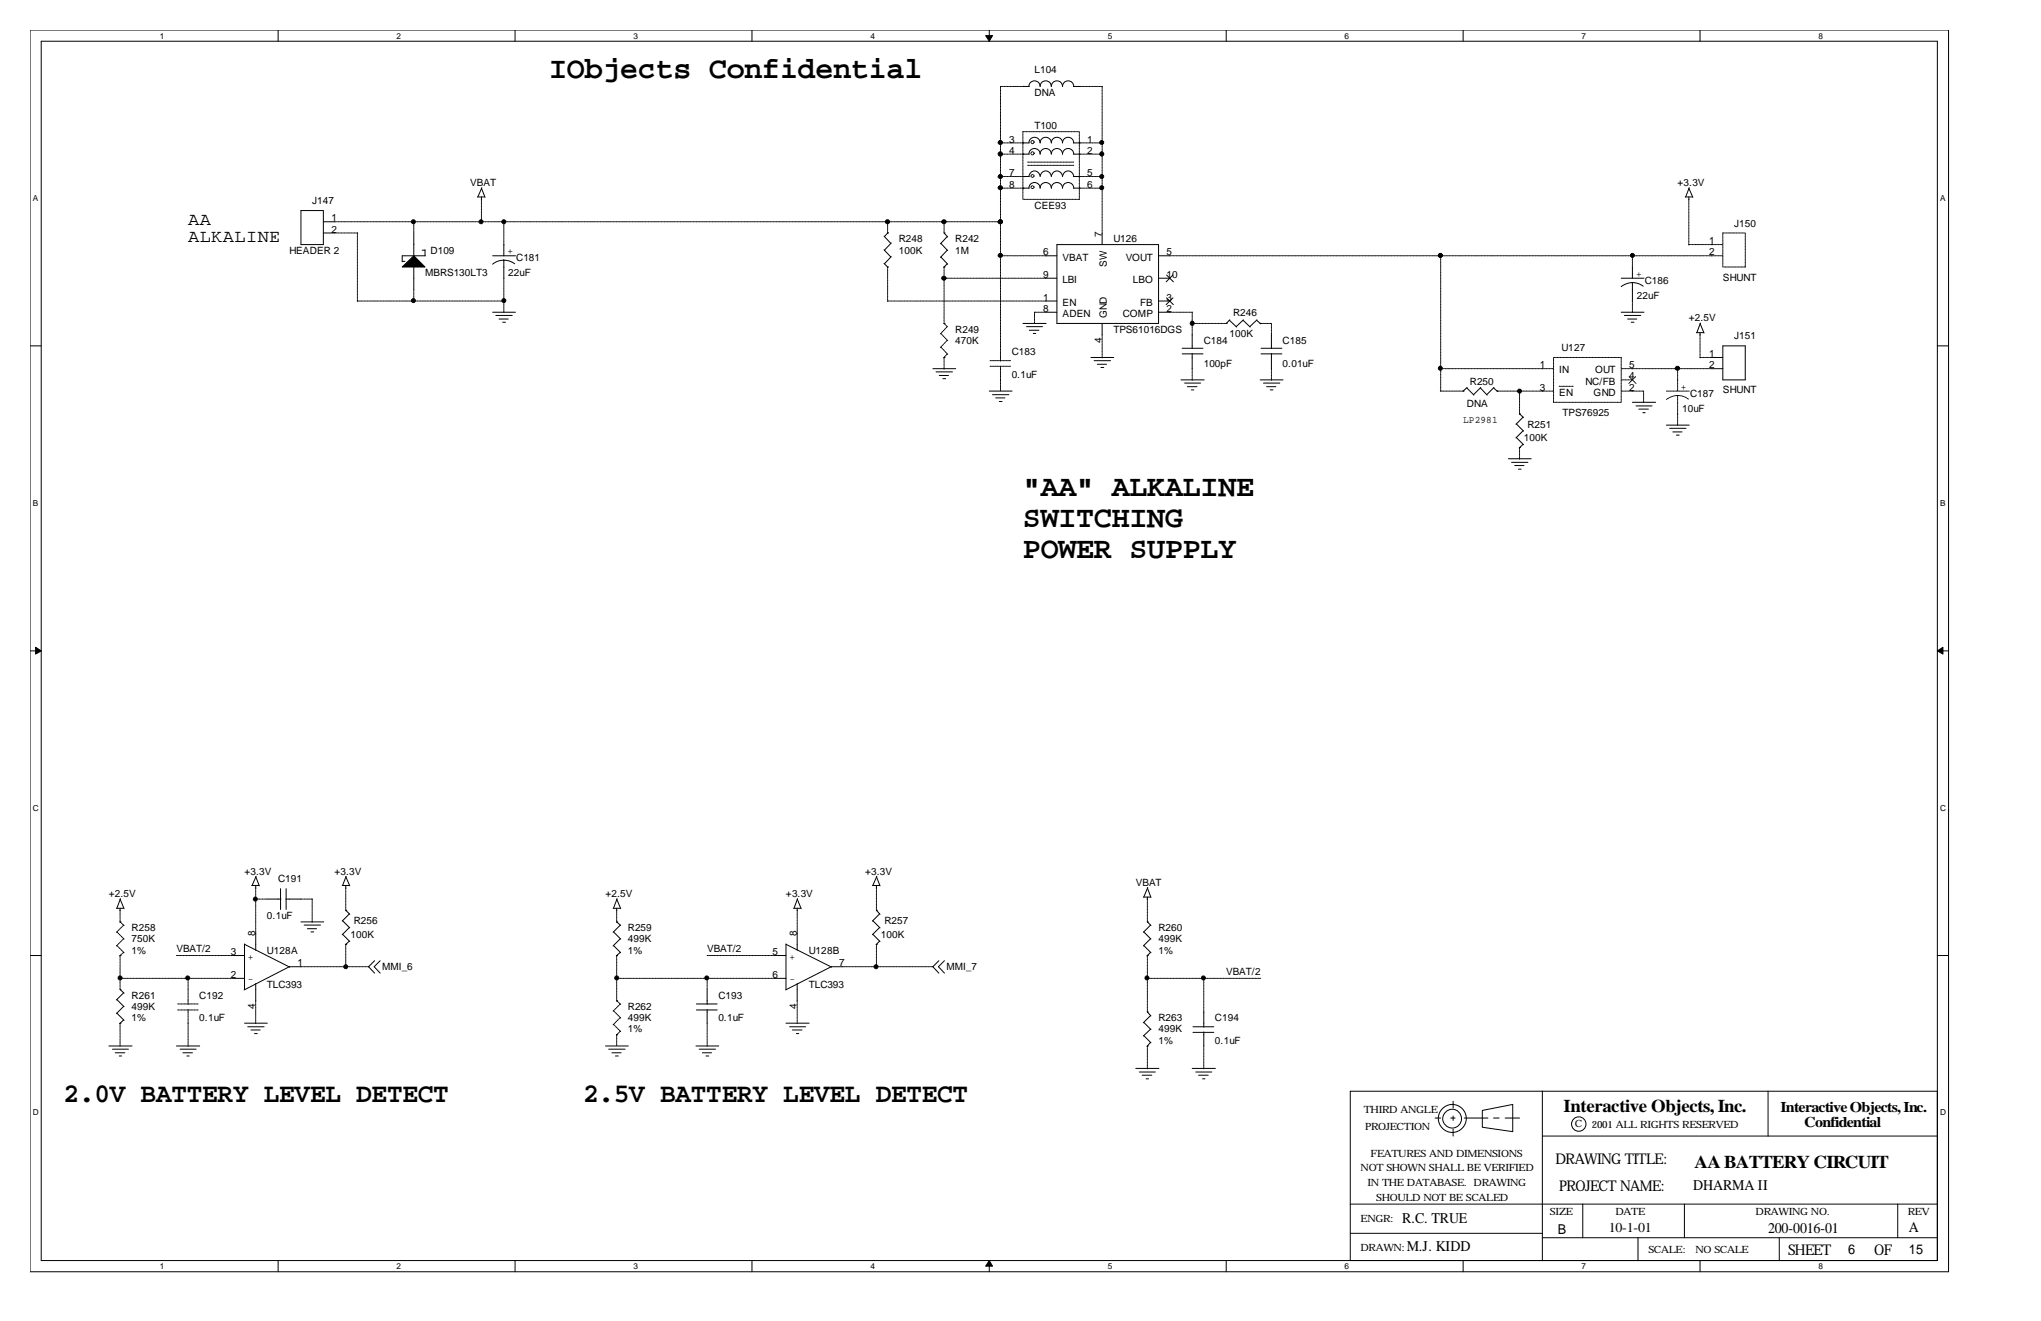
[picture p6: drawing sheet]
<svg xmlns="http://www.w3.org/2000/svg" width="432mm" height="279mm" viewBox="0 0 432 279" stroke-linecap="round" stroke-linejoin="round" font-family="sans-serif">
<g fill="none" stroke="#000" stroke-width=".21">
<path d="M6.3 6.4h405.9v262.6h-405.9zM8.7 8.7h401.2v257.9h-401.2zM58.8 6.4v2.3M109 6.4v2.3M159.1 6.4v2.3M209.3 6.4v2.3M216.4 18.3h.1M216.4 18.3h1.4M217.7 18.3a1.19 1.19 0 0 1 1.2-1.2 1.19 1.19 0 0 1 1.1 1.2 1.19 1.19 0 0 1 1.2-1.2 1.19 1.19 0 0 1 1.2 1.2 1.19 1.19 0 0 1 1.2-1.2 1.19 1.19 0 0 1 1.2 1.2 1.19 1.19 0 0 1 1.2-1.2 1.19 1.19 0 0 1 1.2 1.2M227.1 18.3h1.2M228.3 18.3h.1M259.4 6.4v2.3"/>
<path d="M309.5 6.4v2.3M359.7 6.4v2.3M101.9 39.8l.7 1.9M101.9 39.7l-.8 2M216.4 30.2h1.4M216.4 32.6h1.4M216.4 39.8h1.4M216.4 37.3h1.4M217.7 30.2a1.19 1.19 0 0 1 1.2-1.2 1.19 1.19 0 0 1 1.1 1.2 1.19 1.19 0 0 1 1.2-1.2 1.19 1.19 0 0 1 1.2 1.2 1.19 1.19 0 0 1 1.2-1.2 1.19 1.19 0 0 1 1.2 1.2 1.19 1.19 0 0 1 1.2-1.2 1.19 1.19 0 0 1 1.2 1.2M217.7 32.6a1.19 1.19 0 0 1 1.2-1.2 1.19 1.19 0 0 1 1.1 1.2 1.19 1.19 0 0 1 1.2-1.2 1.19 1.19 0 0 1 1.2 1.2 1.19 1.19 0 0 1 1.2-1.2 1.19 1.19 0 0 1 1.2 1.2 1.19 1.19 0 0 1 1.2-1.2 1.19 1.19 0 0 1 1.2 1.2M217.7 39.8a1.19 1.19 0 0 1 1.2-1.2 1.19 1.19 0 0 1 1.1 1.2 1.19 1.19 0 0 1 1.2-1.2 1.19 1.19 0 0 1 1.2 1.2 1.19 1.19 0 0 1 1.2-1.2 1.19 1.19 0 0 1 1.2 1.2 1.19 1.19 0 0 1 1.2-1.2 1.19 1.19 0 0 1 1.2 1.2M220 37.3a1.19 1.19 0 0 0-1.2-1.1 1.19 1.19 0 0 0-1.1 1.1"/>
<path d="M222.4 37.3a1.19 1.19 0 0 0-1.2-1.1 1.19 1.19 0 0 0-1.2 1.1M224.8 37.3a1.19 1.19 0 0 0-1.2-1.1 1.19 1.19 0 0 0-1.2 1.1M227.1 30.2h1.2M227.1 32.6h1.2M227.1 39.8h1.2M227.1 37.3h1.2M227.2 37.3a1.19 1.19 0 0 0-1.3-1.1 1.19 1.19 0 0 0-1.1 1.1M357.3 39.8l.8 1.9M357.4 39.7l-.8 2M63.7 44.5h4.7v7.2h-4.7zM68.4 46.9h2.4M68.4 49.3h2.4"/>
<path d="M85.1 55.3h.6M87.5 49.3v4.8M87.5 56.4v4.8M89.3 52.9h.6M89.9 52.8v1.3M90 54.1h-4.9v1.3M101 41.7h1.5M101.9 41.7v.5M104.2 54.1h4.9M106.6 55l1.4 .3 .9 .5M106.6 55l-1.5 .3-.9 .6M106.6 51.7v2.4"/>
<path d="M106.6 55v3.8M187 55.7l.8 .8M187 52.8l1.5 1.6M187 50l1.5 1.5M187.8 56.5h.1M187.8 49.3h.1M187.9 49.2l-.8 .8M188.6 54.3l-1.5 1.5M188.6 51.4l-1.5 1.5M199.1 51.5l1.4 1.5M199.1 54.4l1.4 1.5M199.7 49.3h.1"/>
<path d="M199.7 56.5h.1M199.7 49.3l.8 .8M200.4 50l-1.4 1.6M200.4 52.9l-1.4 1.5M200.4 55.8l-.8 .8M221.2 54.1h2.4M221.2 58.8h2.4M223.6 51.7h21.5v16.7h-21.5zM233.2 49.3v2.4M245.1 54.1h2.4M245.1 58.8h2.4M246.8 58.2l1.4 1.4"/>
<path d="M248.2 58.2l-1.5 1.4M343 58.8h4.8M345.4 59.8l1.4 .2 .8 .5M345.4 59.8l-1 .1-1.4 .7M345.4 56.5v2.3M345.4 59.8v3.9M356.5 41.7h1.6M357.3 41.7v.5M6.3 73.2h2.4M104.2 66h4.9M104.9 66.7h3.5M105.6 67.5h1.9"/>
<path d="M106.3 68.2h.6M197.4 78h4.8M198 78.7h3.5M198.7 79.4h2M216.4 68.4h4.9M217.2 69.1h3.4M217.8 69.8h2M218.6 70.5h.5M221.2 66h2.4M221.2 63.7h2.4M230.8 75.6h4.8M231.5 76.3h3.4"/>
<path d="M232.2 77h1.9M232.9 77.7h.6M233.2 68.4v2.4M245.1 66h2.4M245.1 63.7h2.4M246.8 63l1.4 1.4M248.2 63l-1.5 1.4M250.1 74.8h4.4M250.1 73.7h4.4M252.2 70.8v2.9M252.2 74.8v3.2M259.4 68.4h.1"/>
<path d="M260.1 67.7l1.5 1.5M260.2 67.6l-.8 .8M263 67.7l1.5 1.5M263.1 67.6l-1.6 1.5M265.9 67.7l.8 .8M265.9 67.6l-1.5 1.5M266.6 68.4h.1M266.8 74.8h4.4M266.8 73.7h4.4M269 70.8v2.9M269 74.8v3.2M343 66h4.8"/>
<path d="M343.7 66.7h3.4M344.3 67.5h2M345.1 68.2h.6M358.9 70.4h1.5M359.7 70.4v.5M359.7 68.4l.8 2M359.7 68.3l-.7 2.1M362.1 75.6h2.4M362.1 78h2.4M364.5 73.2h4.7v7.1h-4.7zM409.9 73.2h2.3M199.5 80.1h.6"/>
<path d="M209.3 82.7h4.8M210 83.5h3.4M210.7 84.2h1.9M211.4 84.9h.6M249.9 80.3h4.9M250.6 81h3.4M251.2 81.8h2M252.1 82.5h.5M266.6 80.3h4.8M267.3 81h3.5M268 81.8h1.9M268.7 82.5h.6"/>
<path d="M309.5 82.7h.1M310.3 82l1.5 1.6M310.4 82l-.9 .7M313.2 82l1.4 1.6M313.3 82l-1.6 1.5M316 82l.8 .8M316.1 82l-1.6 1.5M316.7 82.7h.1M319.1 97h4.8M319.8 97.8h3.5M320.5 98.5h1.9M320.8 92.5l1.5 1.6"/>
<path d="M320.8 89.7l1.5 1.5M321.2 99.2h.6M321.5 87.5h.1M321.5 94.7h.1M321.5 87.5l.8 .8M322.2 88.2l-1.5 1.5M322.2 91.1l-1.5 1.5M322.2 94l-.8 .7M345.4 85.1h4.9M346.1 85.9h3.4M346.7 86.5h2M347.6 87.3h.5"/>
<path d="M352.6 89.9h4.8M353.2 90.6h3.5M353.9 91.4h2M354.7 92h.6M6.3 137.7h2.4M409.9 137.7h2.3M24.6 192.1h1.6M25.4 192.1v.5M25.4 190.2l.8 2M25.5 190.1l-.8 2M51.7 199.7l9.6 4.9M51.7 199.6v9.7"/>
<path d="M53.3 187.3h1.5M54.1 187.3v.6M54.1 197.4v3.6M54.1 185.4l.8 2M54.2 185.3l-.9 2M56.5 190.2h2.9M59.4 188v4.4M60.5 190.2h3.2M60.5 188v4.4M63.7 195h4.8M64.3 195.7h3.5M65 196.4h2"/>
<path d="M65.8 197.1h.6M72.4 187.3h1.5M72.5 194.7l1.5 1.6M72.5 197.6l1.5 1.5M73.2 192.5h.1M73.2 199.7h.1M73.2 187.3v.6M73.2 185.4l.8 2M73.2 192.5l.8 .9M73.2 185.3l-.7 2M73.9 193.3l-1.5 1.5M73.9 196.2l-1.5 1.5"/>
<path d="M73.9 199.1l-.8 .7M129.7 192.1h1.5M129.8 197.1l1.5 1.5M129.8 200l1.5 1.5M130.5 195h.1M130.5 192.1v.5M130.5 190.2l.8 2M130.5 195l.8 .7M130.6 190.1l-.8 2M131.2 195.7l-1.5 1.5M131.2 198.5l-1.5 1.6M166.3 199.7l9.6 4.9"/>
<path d="M166.3 199.6v9.7M167.9 192.1h1.5M168.7 192.1v.5M168.7 197.4v3.6M168.7 190.2l.8 2M168.7 190.1l-.7 2M184.6 187.3h1.5M184.7 194.7l1.5 1.6M184.7 197.6l1.5 1.5M185.4 192.5h.1M185.4 199.7h.1M185.4 187.3v.6"/>
<path d="M185.4 185.4l.8 2M185.4 192.5l.8 .9M185.5 185.3l-.8 2M186.1 193.3l-1.5 1.5M186.1 196.2l-1.5 1.5M186.1 199.1l-.8 .7M241.9 189.7h1.5M242 197.1l1.5 1.5M242 200l1.5 1.5M242.7 195h.1M242.7 189.7v.5M242.7 187.8l.8 2"/>
<path d="M242.7 195l.8 .7M242.8 187.7l-.8 2M243.4 195.7l-1.5 1.5M243.4 198.5l-1.5 1.6M6.3 202.1h2.4M24.7 211.4l1.5 1.5M24.7 214.3l1.5 1.5M25.4 209.3h.1M25.4 216.4h.1M25.4 209.3l.8 .8M26.2 210l-1.6 1.5M26.2 212.9l-1.6 1.5"/>
<path d="M26.2 215.7l-.9 .8M49.3 202.1h2.4M49.3 206.9h2.4M51.7 216.4h4.9M52.4 217.2h3.5M53.1 217.8h1.9M53.8 218.6h.6M54.1 208v3.7M63.7 204.5h-2.5l-9.6 4.9M79.2 203.2l-1.2 1.3 1.2 1.3M80.4 203.2l-1.2 1.3 1.2 1.3M130.5 202.1h.1"/>
<path d="M131.2 201.4l-.8 .8M147.3 212.3h4.4M147.3 213.6h4.4M149.6 209.3v3.1M149.6 213.5v2.9M163.9 202.1h2.4M163.9 206.9h2.4M166.3 216.4h4.9M167 217.2h3.4M167.6 217.8h2.1M168.5 218.6h.5M168.7 208v3.7"/>
<path d="M178.2 204.5h-2.3l-9.7 4.9M198.6 203.2l-1.2 1.3 1.2 1.3M199.8 203.2l-1.3 1.3 1.3 1.3M242 216.2l1.5 1.6M242 219l1.5 1.6M242.7 214h.1M242.7 202.1h.1M242.7 214l.8 .9M243.4 214.8l-1.5 1.5M243.4 217.7l-1.5 1.4M243.4 201.4l-.7 .8M252.4 217.2h4.4"/>
<path d="M252.4 218.4h4.4M254.7 214v3.3M254.7 218.3v2.9M409.9 202.1h2.3M23 221.2h4.9M23.8 221.9h3.4M24.4 222.7h2M25.2 223.4h.5M37.3 221.2h4.9M38.1 221.9h3.4M38.7 222.7h2M39.5 223.4h.5"/>
<path d="M128.1 221.2h4.8M128.8 221.9h3.4M129.5 222.7h1.9M130.2 223.4h.6M147.2 221.2h4.9M147.9 221.9h3.5M148.6 222.7h1.9M149.4 223.4h.5M240.3 226h4.9M241 226.7h3.4M241.6 227.4h2.1M242.5 228.2h.5"/>
<path d="M242.7 221.2h.1M243.4 220.5l-.7 .8M252.2 226h4.9M253 226.7h3.4M253.6 227.4h2M254.4 228.2h.5M285.7 230.8h40.6v35.8h-40.6zM303.6 236.5h1.2M306.9 236.5h.9M307.4 232.9v1.5M307.4 236.1v.9M307.4 238.8v1.5"/>
<path d="M309.8 236.5h5M313.6 234.9l6.4-1.3v5.8l-6.4-1zM316 236.5h1.2M318.4 236.5h3.1M326.3 230.8h83.6M374.1 230.8v9.5M285.7 254.7h124.2M326.3 240.3h83.6M334.9 254.7v7.1M356.4 254.7v7.1M401.5 254.7v7.1M58.8 266.6v2.4"/>
<path d="M109 266.6v2.4M159.1 266.6v2.4M209.3 266.6v2.4M259.4 266.6v2.4M285.7 260.9h40.6M309.5 266.6v2.4M326.3 261.8h83.6M346.5 261.8v4.8M359.7 266.6v2.4M376.4 261.8v4.8"/>
<circle cx="307.2" cy="236.6" r="1.97"/>
<circle cx="307.3" cy="236.6" r="2.96"/>
<circle cx="334" cy="237.7" r="1.53"/>
</g>
<g fill="#000" stroke="#000" stroke-width=".21">
<path d="M208.5 7.5h1.5l-.7 1.2z" fill-rule="evenodd"/>
<path d="M85.1 56.5l2.4-2.4 2.4 2.4z" fill-rule="evenodd"/>
<path d="M7.5 136.9l1.2 .8-1.2 .6z" fill-rule="evenodd"/>
<path d="M409.9 137.7l1.2-.8v1.4z" fill-rule="evenodd"/>
<path d="M209.3 266.6l.7 1.2h-1.5z" fill-rule="evenodd"/>
</g>
<g fill="none" stroke="#000" stroke-width=".21" stroke-dasharray=".3 .2 .1 .2">
<path d="M211.7 18.3h4.8M211.7 18.3v12M228.3 18.3h5M233.2 18.3v12M211.7 39.8h4.8M211.7 30.2v2.5M211.7 30.2h4.8M211.7 39.8v7.2M211.7 32.6v4.8M211.7 32.6h4.8M211.7 37.3h4.8M211.7 37.3v2.6"/>
<path d="M216.4 27.9h11.9M216.4 30.2h.1M216.4 32.6h.1M216.4 37.3h.1M216.4 39.8h.1M217.4 35h9.8M227.2 34.3h-9.9M228.3 27.9v14.3M228.3 30.2h.1M228.3 32.6h.1M228.3 37.3h.1M228.3 39.8h.1"/>
<path d="M228.3 30.2h5M228.3 39.8h5M228.3 37.3h5M228.3 32.6h5M233.2 32.6v4.8M233.2 30.2v2.5M233.2 39.8v9.6M233.2 37.3v2.6M70.8 46.9h16.8M70.8 49.3h4.9M75.6 49.3v14.5M87.5 46.9v2.5"/>
<path d="M87.5 46.9h14.4M101.9 42.2v4.8M101.9 46.9h4.8M106.6 58.8v5M106.6 46.9v4.9M106.6 46.9h81.3M187.8 49.3v-2.5M187.8 46.9h12M187.8 56.5v7.3M199.7 46.9h12.1M199.7 46.9v2.5M199.7 56.5v2.4"/>
<path d="M199.7 58.8v9.7M199.7 58.8h21.6M211.7 54.1h9.6M211.7 46.9v7.3M211.7 54.1v19.1M216.4 42.2v-14.3M228.3 42.2h-11.9M247.5 54.1h57.4M304.8 54.1v24M345.4 54.1v2.5M345.4 54.1h16.8M345.4 54.1h-40.7"/>
<path d="M357.3 42.2v9.6M357.3 51.7h4.9M362.1 51.7h2.4M362.1 54.1h2.4M364.5 49.3h4.7M364.5 56.5v-7.2M369.2 49.3v7.2M369.2 56.5h-4.7M75.6 63.7h12M87.5 63.7h19.2M87.5 61.2v2.6M106.6 63.7v2.4"/>
<path d="M187.8 63.7h33.5M199.1 70.5l1.4 1.6M199.1 73.4l1.4 1.5M199.7 68.4l.8 .8M199.7 68.4h.1M199.7 75.6h.1M199.7 75.6v2.5M200.4 69.1l-1.4 1.5M200.4 72l-1.4 1.5M200.4 74.8l-.8 .9M211.7 78v-.6M211.7 75.6v.8"/>
<path d="M211.7 73.2v2.4M213.8 76.3h-4.3M213.8 77.5h-4.3M218.9 66h2.4M218.9 66v2.5M233.2 70.8v4.9M247.5 66h4.8M252.2 78v2.4M252.2 68.4v2.5M252.2 68.4h7.3M252.2 66v2.5M266.6 68.4h2.5"/>
<path d="M269 68.4v2.5M269 78v2.4M326.3 78h2.4M326.3 78h-21.6M328.7 75.6h14.3M343 75.6v9.5M344.7 79.7l1.4 1.4M345.4 78h-2.4M345.4 63.7v2.4M345.4 78h9.6M346 79.7l-1.4 1.4M354.9 78v2.4"/>
<path d="M354.9 78h7.3M359.7 75.6h2.5M359.7 70.8v4.9M211.7 80.3v-2.3M211.7 80.3v2.5M304.8 82.7v-4.8M309.5 82.7h-4.8M316.7 82.7h4.9M321.5 94.7v2.4M321.5 82.7v4.9M321.5 82.7h4.9M326.3 82.7h2.4"/>
<path d="M328.7 85.1v-9.5M329.9 81.7h2.9M343 85.1h-14.3M345.4 82.7h-2.4M345.4 80.3h-2.4M345.4 82.7h2.4M347.7 82.7v2.5M352.6 82.7h4.8M354.9 83.7v1.5M354.9 83.7l-1 .1-1.3 .7M354.9 80.3v2.4M354.9 87.5v-2.4"/>
<path d="M354.9 87.5v2.5M357.2 84.4l-1.3-.6-1-.1M24.7 197.1l1.5 1.5M24.7 200l1.5 1.5M25.4 195l.8 .7M25.4 195h.1M25.4 192.5v2.6M26.2 195.7l-1.6 1.5M26.2 198.5l-1.6 1.6M54.1 187.8v2.4M54.1 190.2v7.2M54.1 190.2h2.5"/>
<path d="M63.7 190.2h2.4M66 190.2v4.9M73.2 199.7v4.9M73.2 187.8v4.8M130.5 192.5v2.6M168.7 192.5v4.9M185.4 187.8v4.8M185.4 199.7v4.9M242.7 190.2v4.9M25.4 202.1h.1M25.4 206.9v2.5M25.4 202.1v4.9"/>
<path d="M25.4 216.4v4.9M25.4 206.9h14.5M26.2 201.4l-.9 .8M37.3 202.1h12.1M39.8 214v-.5M39.8 211.7v.7M39.8 216.4v-2.4M39.8 209.3v2.4M39.8 206.9h9.6M39.8 206.9v2.5M39.8 216.4v4.9M41.9 212.3h-4.4"/>
<path d="M41.9 213.6h-4.4M54.1 211.7v4.8M63.7 204.5h9.5M73.2 204.5h4.9M129.8 213.8l1.5 1.5M129.8 216.7l1.5 1.5M130.5 211.7l.8 .7M130.5 211.7h.1M130.5 218.9h.1M130.5 206.9v4.9M130.5 206.9h19.2M130.5 202.1v4.9"/>
<path d="M130.5 218.9v2.4M131.2 212.3l-1.5 1.6M131.2 215.2l-1.5 1.5M131.2 218.1l-.8 .8M149.6 206.9v2.5M149.6 206.9h14.4M149.6 216.4v4.9M149.6 202.1h14.4M168.7 211.7v4.8M178.2 204.5h7.3M185.4 204.5h12M242.7 202.1v4.9"/>
<path d="M242.7 206.9h12.1M242.7 206.9v7.2M254.7 206.9v7.2M254.7 206.9h12M242.7 221.2v4.9M254.7 221.2v4.9"/>
<circle cx="218.4" cy="32.4" r=".33"/>
<circle cx="218.4" cy="30.1" r=".33"/>
<circle cx="218.5" cy="37.2" r=".31"/>
<circle cx="218.5" cy="39.6" r=".31"/>
</g>
<g fill="#000" stroke="#000" stroke-width=".21" stroke-dasharray=".3 .2 .1 .2">
<circle cx="211.6" cy="32.6" r=".47"/>
<circle cx="211.6" cy="30.1" r=".45"/>
<circle cx="211.6" cy="39.7" r=".45"/>
<circle cx="211.6" cy="37.3" r=".45"/>
<circle cx="233.1" cy="32.6" r=".45"/>
<circle cx="233.1" cy="39.7" r=".43"/>
<circle cx="233.1" cy="30.1" r=".43"/>
<circle cx="233.1" cy="37.3" r=".43"/>
<circle cx="87.5" cy="46.9" r=".43"/>
<circle cx="101.8" cy="46.9" r=".43"/>
<circle cx="106.6" cy="46.9" r=".43"/>
<circle cx="187.8" cy="46.9" r=".45"/>
<circle cx="199.7" cy="58.8" r=".45"/>
<circle cx="199.7" cy="46.9" r=".45"/>
<circle cx="211.6" cy="54" r=".45"/>
<circle cx="211.6" cy="46.9" r=".45"/>
<circle cx="304.7" cy="54" r=".43"/>
<circle cx="345.3" cy="54" r=".43"/>
<circle cx="87.5" cy="63.6" r=".43"/>
<circle cx="106.6" cy="63.6" r=".43"/>
<circle cx="252.2" cy="68.4" r=".45"/>
<circle cx="304.7" cy="77.9" r=".43"/>
<circle cx="354.9" cy="77.9" r=".45"/>
<circle cx="321.5" cy="82.7" r=".43"/>
<circle cx="54" cy="190.2" r=".43"/>
<circle cx="25.4" cy="206.8" r=".43"/>
<circle cx="39.7" cy="206.8" r=".43"/>
<circle cx="73.1" cy="204.5" r=".43"/>
<circle cx="130.5" cy="206.8" r=".43"/>
<circle cx="149.5" cy="206.8" r=".43"/>
<circle cx="185.3" cy="204.5" r=".43"/>
<circle cx="242.6" cy="206.8" r=".43"/>
<circle cx="254.6" cy="206.8" r=".43"/>
</g>
<g font-size="6.4">
<text x="116.2" y="16.4">IObjects Confidential</text>
<text x="216.4" y="104.8">&quot;AA&quot; ALKALINE</text>
<text x="216.4" y="111.4">SWITCHING</text>
<text x="216.4" y="118">POWER SUPPLY</text>
</g>
<g font-size="5.8">
<text x="13.5" y="233.2">2.0V BATTERY LEVEL DETECT</text>
<text x="123.4" y="233.2">2.5V BATTERY LEVEL DETECT</text>
</g>
<g font-size="3.8">
<text x="39.8" y="47.5">AA</text>
<text x="39.8" y="51.1">ALKALINE</text>
<text x="330.8" y="235.3">Interactive Objects, Inc.</text>
<text x="358.5" y="247">AA BATTERY CIRCUIT</text>
</g>
<g font-size="3.1">
<text x="376.7" y="235.3">Interactive Objects, Inc.</text>
<text x="381.7" y="238.4">Confidential</text>
<text x="329.1" y="246.3">DRAWING TITLE:</text>
<text x="329.9" y="251.8">PROJECT NAME:</text>
<text x="358.2" y="251.7">DHARMA II</text>
<text x="296.7" y="258.7">R.C. TRUE</text>
<text x="374.1" y="260.8">200-0016-01</text>
<text x="403.9" y="260.5">A</text>
<text x="297.6" y="264.6">M.J. KIDD</text>
<text x="378.3" y="265.4">SHEET</text>
<text x="396.5" y="265.4">OF</text>
</g>
<g font-size="2.9">
<text x="329.6" y="260.9">B</text>
<text x="340.4" y="260.6">10-1-01</text>
<text x="391" y="265.3">6</text>
<text x="403.9" y="265.3">15</text>
</g>
<g font-size="2.1">
<text x="218.9" y="15.4">L104</text>
<text x="218.9" y="20.2">DNA</text>
<text x="218.9" y="27.3">T100</text>
<text x="213.5" y="30.1">3</text>
<text x="213.5" y="32.5">4</text>
<text x="230" y="30.1">1</text>
<text x="230" y="32.5">2</text>
<text x="99.5" y="39.3">VBAT</text>
<text x="213.5" y="37.3">7</text>
<text x="213.5" y="39.7">8</text>
<text x="230" y="37.3">5</text>
<text x="230" y="39.7">6</text>
<text x="354.9" y="39.3">+3.3V</text>
<text x="66" y="43.2">J147</text>
<text x="70.1" y="46.8">1</text>
<text x="218.9" y="44.1">CEE93</text>
<text x="366.9" y="47.9">J150</text>
<text x="61.2" y="53.7">HEADER 2</text>
<text x="70.1" y="49.2">2</text>
<text x="91.1" y="53.7">D109</text>
<text x="107.4" y="53.8">+</text>
<text x="190.2" y="51.2">R248</text>
<text x="190.2" y="53.7">100K</text>
<text x="202.1" y="51.2">R242</text>
<text x="202.1" y="53.7">1M</text>
<text x="233.1" y="50" transform="rotate(-90 233.1 50)">7</text>
<text x="235.5" y="51.2">U126</text>
<text x="361.6" y="51.6">1</text>
<text x="89.9" y="58.4">MBRS130LT3</text>
<text x="107.5" y="58.4">22uF</text>
<text x="109.2" y="55.3">C181</text>
<text x="220.7" y="54">6</text>
<text x="220.7" y="58.8">9</text>
<text x="224.8" y="59.9">LBI</text>
<text x="224.8" y="55.1">VBAT</text>
<text x="234.2" y="56.4" transform="rotate(-90 234.2 56.4)">SW</text>
<text x="238.2" y="55.1">VOUT</text>
<text x="239.7" y="59.9">LBO</text>
<text x="246.8" y="54">5</text>
<text x="246.8" y="58.8">10</text>
<text x="346.1" y="58.6">+</text>
<text x="361.6" y="54">2</text>
<text x="364.5" y="59.4">SHUNT</text>
<text x="220.7" y="63.6">1</text>
<text x="220.7" y="66">8</text>
<text x="224.8" y="64.7">EN</text>
<text x="241.2" y="64.7">FB</text>
<text x="246.8" y="66">2</text>
<text x="246.8" y="63.6">3</text>
<text x="346.3" y="63.2">22uF</text>
<text x="348" y="60.1">C186</text>
<text x="202.1" y="70.4">R249</text>
<text x="224.8" y="67.1">ADEN</text>
<text x="234.2" y="67.2" transform="rotate(-90 234.2 67.2)">GND</text>
<text x="235.5" y="70.4">TPS61016DGS</text>
<text x="237.6" y="67.1">COMP</text>
<text x="260.1" y="71.3">100K</text>
<text x="260.9" y="66.8">R246</text>
<text x="357.3" y="68">+2.5V</text>
<text x="366.9" y="71.8">J151</text>
<text x="202.1" y="72.7">470K</text>
<text x="214" y="75.1">C183</text>
<text x="233.1" y="72.6" transform="rotate(-90 233.1 72.6)">4</text>
<text x="254.7" y="72.7">C184</text>
<text x="254.7" y="77.6">100pF</text>
<text x="271.4" y="72.7">C185</text>
<text x="271.4" y="77.6">0.01uF</text>
<text x="325.8" y="77.9">1</text>
<text x="330.4" y="74.2">U127</text>
<text x="344.7" y="77.9">5</text>
<text x="361.6" y="75.5">1</text>
<text x="361.6" y="77.9">2</text>
<text x="214" y="79.9">0.1uF</text>
<text x="311" y="81.4">R250</text>
<text x="325.8" y="82.6">3</text>
<text x="329.9" y="79">IN</text>
<text x="329.9" y="83.7">EN</text>
<text x="335.4" y="81.4">NC/FB</text>
<text x="337.1" y="83.7">GND</text>
<text x="337.5" y="79">OUT</text>
<text x="344.7" y="82.6">2</text>
<text x="344.7" y="80.3">4</text>
<text x="355.6" y="82.5">+</text>
<text x="357.5" y="84">C187</text>
<text x="364.5" y="83.2">SHUNT</text>
<text x="309.5" y="89.4">LP2981</text>
<text x="310.3" y="86.1">DNA</text>
<text x="330.5" y="88.1">TPS76925</text>
<text x="355.9" y="87">10uF</text>
<text x="322.4" y="93.3">100K</text>
<text x="323.2" y="90.4">R251</text>
<text x="51.7" y="185">+3.3V</text>
<text x="70.8" y="185">+3.3V</text>
<text x="183" y="185">+3.3V</text>
<text x="23" y="189.7">+2.5V</text>
<text x="58.8" y="186.6">C191</text>
<text x="128.1" y="189.7">+2.5V</text>
<text x="166.3" y="189.7">+3.3V</text>
<text x="240.3" y="187.4">VBAT</text>
<text x="27.9" y="196.9">R258</text>
<text x="56.5" y="194.5">0.1uF</text>
<text x="74.8" y="195.5">R256</text>
<text x="132.8" y="196.9">R259</text>
<text x="187.1" y="195.5">R257</text>
<text x="245.1" y="196.9">R260</text>
<text x="27.9" y="199.3">750K</text>
<text x="27.9" y="201.7">1%</text>
<text x="37.3" y="201.4">VBAT/2</text>
<text x="48.9" y="202">3</text>
<text x="52.4" y="203">+</text>
<text x="54" y="198" transform="rotate(-90 54 198)">8</text>
<text x="56.5" y="201.7">U128A</text>
<text x="74.2" y="198.4">100K</text>
<text x="132.8" y="199.3">499K</text>
<text x="132.8" y="201.7">1%</text>
<text x="149.6" y="201.4">VBAT/2</text>
<text x="163.4" y="202">5</text>
<text x="167" y="203">+</text>
<text x="168.6" y="198" transform="rotate(-90 168.6 198)">8</text>
<text x="171.1" y="201.7">U128B</text>
<text x="186.4" y="198.4">100K</text>
<text x="245.1" y="199.3">499K</text>
<text x="245.1" y="201.7">1%</text>
<text x="48.9" y="206.8">2</text>
<text x="52.4" y="207.8">-</text>
<text x="56.5" y="208.9">TLC393</text>
<text x="62.9" y="204.4">1</text>
<text x="80.9" y="205.2">MMI_6</text>
<text x="163.4" y="206.8">6</text>
<text x="167" y="207.8">-</text>
<text x="171.1" y="208.9">TLC393</text>
<text x="177.5" y="204.4">7</text>
<text x="200.2" y="205.2">MMI_7</text>
<text x="259.4" y="206.2">VBAT/2</text>
<text x="27.9" y="211.2">R261</text>
<text x="27.9" y="213.6">499K</text>
<text x="27.9" y="216">1%</text>
<text x="42.2" y="211.2">C192</text>
<text x="42.2" y="216">0.1uF</text>
<text x="54" y="213.4" transform="rotate(-90 54 213.4)">4</text>
<text x="132.8" y="213.6">R262</text>
<text x="132.8" y="216">499K</text>
<text x="152" y="211.2">C193</text>
<text x="152" y="216">0.1uF</text>
<text x="168.6" y="213.4" transform="rotate(-90 168.6 213.4)">4</text>
<text x="245.1" y="216">R263</text>
<text x="257" y="216">C194</text>
<text x="132.8" y="218.4">1%</text>
<text x="245.1" y="218.4">499K</text>
<text x="245.1" y="220.8">1%</text>
<text x="257" y="220.8">0.1uF</text>
<text x="288.5" y="235.4">THIRD ANGLE</text>
<text x="288.8" y="238.9">PROJECTION</text>
<text x="333.2" y="238.4">C</text>
<text x="336.8" y="238.7">2001 ALL RIGHTS RESERVED</text>
<text x="290" y="244.7">FEATURES AND DIMENSIONS</text>
<text x="287.9" y="247.7">NOT SHOWN SHALL BE VERIFIED</text>
<text x="289.3" y="250.9">IN THE DATABASE. DRAWING</text>
<text x="291.2" y="254">SHOULD NOT BE SCALED</text>
<text x="327.9" y="257">SIZE</text>
<text x="341.8" y="257">DATE</text>
<text x="371.4" y="257">DRAWING NO.</text>
<text x="403.6" y="257">REV</text>
<text x="287.9" y="258.5">ENGR:</text>
<text x="287.9" y="264.5">DRAWN:</text>
<text x="348.7" y="264.9">SCALE:</text>
<text x="358.7" y="264.9">NO SCALE</text>
</g>
<g font-size="1.7">
<text x="33.8" y="8.2">1</text>
<text x="83.9" y="8.2">2</text>
<text x="134" y="8.2">3</text>
<text x="184.1" y="8.2">4</text>
<text x="234.4" y="8.2">5</text>
<text x="284.5" y="8.2">6</text>
<text x="334.6" y="8.2">7</text>
<text x="384.7" y="8.2">8</text>
<text x="6.9" y="42.5">A</text>
<text x="410.5" y="42.5">A</text>
<text x="6.9" y="106.9">B</text>
<text x="410.5" y="106.9">B</text>
<text x="6.9" y="171.4">C</text>
<text x="410.5" y="171.4">C</text>
<text x="6.9" y="235.9">D</text>
<text x="410.5" y="235.9">D</text>
<text x="33.8" y="268.5">1</text>
<text x="83.9" y="268.5">2</text>
<text x="134" y="268.5">3</text>
<text x="184.1" y="268.5">4</text>
<text x="234.4" y="268.5">5</text>
<text x="284.5" y="268.5">6</text>
<text x="334.6" y="268.5">7</text>
<text x="384.7" y="268.5">8</text>
</g>
</svg>
